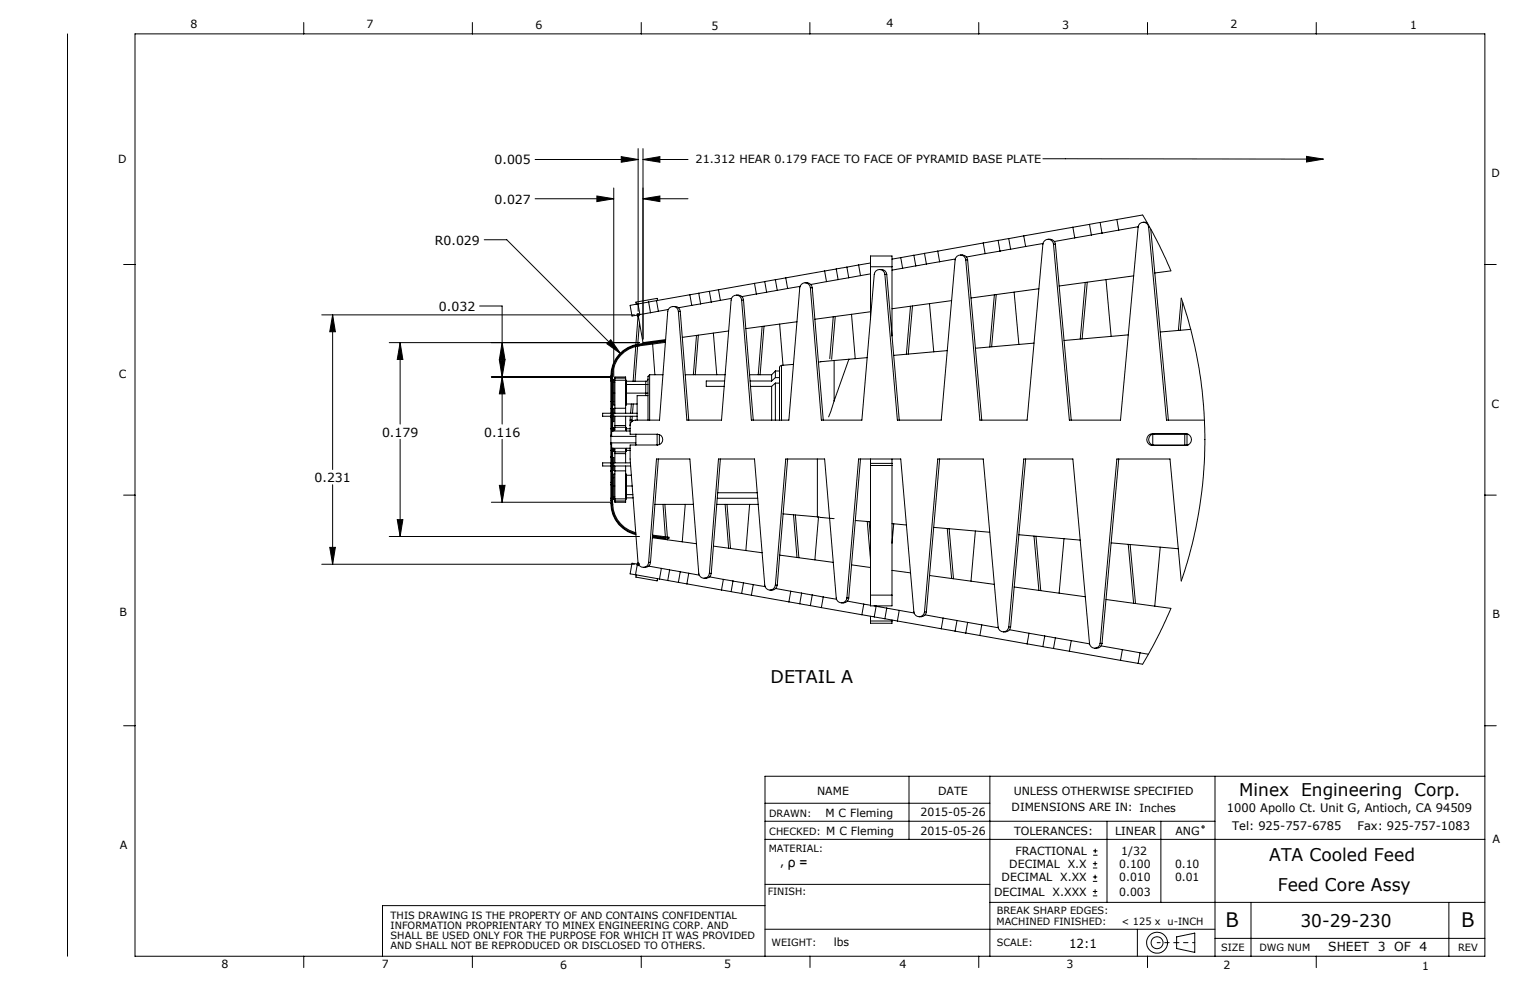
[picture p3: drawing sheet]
<svg xmlns="http://www.w3.org/2000/svg" width="432mm" height="279mm" viewBox="0 0 432 279" stroke-linecap="round" stroke-linejoin="round" font-family="sans-serif">
<g fill="none" stroke="#000" stroke-width=".28">
<path d="M19 9.6v260.3M38.1 9.6h381v260.3h-381zM85.7 6.3v3.3M133.3 6.3v3.3M181 6.3v3.3M228.6 6.3v3.3M276.2 6.3v3.3M323.8 6.3v3.3M371.5 6.3v3.3M151 56.1h22.2M151 45h29.1M168.5 55.3l4.7 .8-4.7 .8z"/>
<path d="M173.2 53.1v53.2M175.3 44.2l4.8 .8-4.8 .8zM180.1 41.9v45.9M181.5 56.1h12.7M181.5 41.9v53.8M181.5 45h12.7M181.5 45l4.7-.8v1.6zM181.5 56.1l4.7-.8v1.6zM294.3 44.8l79.2 .1M368.7 44.1l4.8 .8-4.8 .8zM34.9 74.6h3.2M136.7 67.7h6.3l32.2 32.1"/>
<path d="M212.9 80l.6 3M212.9 80l-10.1 1.8M215.8 79.5l.6 3M215.8 79.5l-2.9 .5M218.8 79l-3 .5M218.8 79l.6 3M221.8 78.4l.5 3M221.8 78.4l-3 .6M227.2 79.8a1.65 1.65 0 0 1 2 1.4M232.7 76.5l.6 3M232.7 76.5l-10.9 1.9M233.3 79.5l-4.5 .8"/>
<path d="M236 75.9l.5 3M236 75.9l-3.3 .6M236.5 78.9l-3.2 .6M239 75.4l-3 .5M239 75.4l.5 3M239.5 78.4l-3 .5M242.3 74.8l.6 3M242.3 74.8l-3.3 .6M242.9 77.8l-3.4 .6M245.7 75.3v-3.1h6v3.1M245.7 75.3v14.9M245.7 75.3h6"/>
<path d="M245.7 77.3l-2.8 .5M245.7 74.2l-3.4 .6M248.2 76.1a1.65 1.65 0 0 1 2.1 1.3M249.7 77.4a1.5 1.5 0 0 0-1.5-1.3 1.5 1.5 0 0 0-1.5 1.3l-3.5 41.2h-11.4l-3.1-37.4M249.7 77.4h.6M250.3 77.4l3.5 41.2M251.7 75.3v19.5M254.2 72.7l.5 3M254.2 72.7l-2.5 .4M254.7 75.7l-3 .5M257.9 72l.5 3M257.9 72l-3.7 .7"/>
<path d="M258.4 75l-3.7 .7M260.9 71.5l-3 .5M260.9 71.5l.5 3M261.4 74.5l-3 .5M264.7 70.9l.5 3M264.7 70.9l-3.8 .6M265.2 73.9l-3.8 .6M269.6 73.1l-4.4 .8M271.1 72a1.65 1.65 0 0 1 2 1.3M272.6 73.3a1.5 1.5 0 0 0-1.5-1.3 1.5 1.5 0 0 0-1.5 1.3l-4 45.3h-12.3l-3.6-41.2M272.6 73.3h.5M273.1 73.3l4 45.3"/>
<path d="M277.5 68.6l.5 3M277.5 68.6l-12.8 2.3M278 71.6l-5.2 .9M281.7 67.8l.5 3.1M281.7 67.8l-4.2 .8M282.2 70.9l-4.2 .7M284.7 67.3l-3 .5M284.7 67.3l.5 3M285.2 70.3l-3 .6M288.9 66.6l.6 3M288.9 66.6l-4.2 .7M289.5 69.6l-4.3 .7"/>
<path d="M294.4 68.7l-4.9 .9M295.8 67.5a1.66 1.66 0 0 1 2.1 1.4M297.3 68.9a1.5 1.5 0 0 0-1.5-1.4 1.5 1.5 0 0 0-1.5 1.4l-4.4 49.7h-13.4l-3.9-45.3M297.3 68.9h.6M297.9 68.9l4.4 49.7M302.8 64.1l.5 3M302.8 64.1l-13.9 2.5M303.3 67.1l-5.7 1.1M306.3 79.7l-1.4 16M306.8 79.7l-1.4 15.9M307.5 63.3l.5 3M307.5 63.3l-4.7 .8"/>
<path d="M308 66.3l-4.7 .8M310.5 62.8l-3 .5M310.5 62.8l.5 3M311 65.8l-3 .5M312.1 78.9l1.5 16M315.2 61.9l7.3-1.2 4.8 8.7 3.1 7M315.2 61.9l.5 3M315.2 61.9l-4.7 .9M315.7 64.9l-4.7 .9M319.9 77.9l-21 2.8M321.2 64l-5.5 .9M322.7 62.7l1 .1"/>
<path d="M324.2 64.1a1.49 1.49 0 0 0-1.5-1.4 1.49 1.49 0 0 0-1.5 1.4l-5 54.5h-14.4l-4.5-49.7M324.2 64.1l5 54.5h10.7M324.2 64.1h.2M324.8 64.7l4.9 53.9M330.4 76.4l-4.5 .6M419.1 74.6h3.2M90.8 88.9h88.3M93.9 88.9l.8 4.7h-1.6zM93.9 88.9v43.6M109.9 96.7h70.6M112.9 96.7l.8 4.8h-1.6zM112.9 96.7v23"/>
<path d="M135.4 86.4h6.3v33.3M141.7 96.7l.8 4.8h-1.6zM172.4 95.9l2.8 3.9-3.9-2.8zM179.4 97.8l-.7 9.8M179.6 88.9h1M179.7 88.5l.7 .7M180 97.7l-.8 9.9M180.1 89.4l-.6 7.9M180.1 85.8l.5 3M180.1 85.8l-2.3 .4 .6 3 2.2-.4M180.1 89.4h.1M180.1 88.4v1"/>
<path d="M180.1 88.9l1.4 7.8 6.4-.9M180.1 89v.4M180.3 97.3a8.8 8.8 0 0 0-7.7 8.4M180.3 97.3v.3M180.3 97.6a8.5 8.5 0 0 0-7.4 8.1M180.4 88.5l-.7 .7M180.5 91l-.5 6.2M182.4 96.8a10.9 10.9 0 0 0-7.8 3.3 9.3 9.3 0 0 0-2.2 6.8M182.4 96.8l.1 .2M182.8 96.8h-.4M182.8 96.8l.1 .2M183.1 85.2l-3 .6"/>
<path d="M183.1 85.2l.5 3.1M183.6 88.3l-3 .5M183.9 96.6l-1.1 .2M183.9 96.6v.2M184.1 96.3l.1 .3M184.2 97.1l.6 8.7M185.3 84.8l.5 3M185.6 84.8l-.1-.6-6 1.1 .1 .6M185.8 87.8l-2.2 .5M186.3 96.3v.2M186.3 96.3l-2.4 .3M187.8 96.6l-7.5 1"/>
<path d="M187.8 96.2l-1.5 .1M187.8 96.3l-7.5 1M188.6 87.3l-2.8 .5M190 86.5a1.59 1.59 0 0 1 2 1.4M191.5 87.9a1.5 1.5 0 0 0-1.5-1.4 1.5 1.5 0 0 0-1.5 1.4l-2.4 30.7h-6.7a1.57 1.57 0 0 0-1.6 1.5M191.5 87.9h.5M192 87.9l2.4 30.7M194.7 83.2l.5 3M194.7 83.2l-11.6 2M195.2 86.2l-3.7 .7M196.6 94.7l-.9 11.1M197.1 94.6l-.9 11.2"/>
<path d="M197.2 82.8l.5 3M197.2 82.8l-2.5 .4M197.7 85.8l-2.5 .4M200.2 82.2l-3 .6M200.2 82.2l.5 3M200.7 85.2l-3 .6M201.3 94l1 11.8M202.8 81.8l.5 3M202.8 81.8l-2.6 .4M205.6 93.4l-13.1 1.8M206.4 84.2l-5.7 1M207.8 83.3a1.62 1.62 0 0 1 2 1.4"/>
<path d="M209.3 84.7a1.48 1.48 0 0 0-1.5-1.4 1.48 1.48 0 0 0-1.5 1.4l-2.7 33.9h-9.7l-2.4-30.7M209.3 84.7h.5M209.8 84.7l2.8 33.9M213.5 83l-4.1 .7M215.1 92.1l-1.1 13.7M215.6 92.1l-1.1 13.7M216.4 82.5l-2.9 .5M219.4 82l-3 .5M220 91.5l1 11.6M222.3 81.4l-2.9 .6M224.9 90.8l-14.4 1.9M225.8 80.8l-3.5 .6"/>
<path d="M228.7 81.2a1.5 1.5 0 0 0-1.5-1.4 1.5 1.5 0 0 0-1.5 1.4l-3.1 37.4h-10.5l-2.8-33.9M228.7 81.2h.5M229.2 81.2l3.1 37.4M235.2 89.4l-1 11.8M235.7 89.3l-1 12.1M240.3 88.7l1.1 12.5M245.7 88l-15.7 2.1M257 86.4l-1.2 13.6M257.5 86.4l-1.2 13.5M262.3 85.7l1.2 13.6M267.3 99l-15.1 1.3M268.6 84.8l-16.9 2.3"/>
<path d="M280.6 83.2l-1.3 14.7M281.2 83.1l-1.3 14.8M286.2 82.4l1.3 14.8M291.8 96.8l-16.5 1.5M293.2 81.5l-19.2 2.6M318.4 94.5l-18.1 1.6M333.4 84.1l-.8 9.2M333.4 84.1l2.7 8.9 1.6 7.3 1.6 9.8 .6 8.6 .1 9.9-.6 8.4-1.1 7.6-1.7 8.3-1.6 6-1.6 5.1-3.2-34.5h-15l-4.7 52.1M333.8 85.4l-.7 7.8M336.1 93l-8.7 .7M138.7 106.4h33.8M140.9 101.6h1.6l-.8 4.8z"/>
<path d="M141.7 106.4l.8 4.8h-1.6zM172.4 117.4v.5M172.4 115.3v2.1M172.4 107.5v5.8M172.4 106.9v.6M172.4 116.6h-2.3v.9h2.3M172.4 115.3h.2M172.4 113.3h.2M172.4 113.3v2M172.4 117.9v3.1M172.4 117.9h.2M172.4 117.4h.2"/>
<path d="M172.4 107.5h.2M172.4 106.9h.2M172.6 106.1v1.3M172.6 105.7v.4M172.6 107.4v13.5M172.6 107.4h.3M172.6 106.1h.3M172.6 105.7h.3M172.9 115.3h.3v3.7h-.3M172.9 106.1v1.3M172.9 107.2l.3 .1M172.9 113.3h.3"/>
<path d="M172.9 107.4v13.5M172.9 105.7v.4M173.2 110.9v3.4h.3M173.2 107.3h3.6v.6M173.2 107.3v.6M173.2 107.9v3M173.2 116.6h6.6M173.2 117.5h6.6M173.2 110.9h.3M173.2 107.9h.3M173.5 115.2v1.4M173.5 117.5v2.6"/>
<path d="M173.5 106.7v8.5M173.5 106.7v-.3h3.1v.3M173.5 115.2h3.1M173.5 106.7h3.1M176.6 115.2v1.4M176.6 117.5v2.6M176.6 106.7v8.5M176.6 110.9h6.3M176.6 107.9h.2M176.8 107.9v6.4h-.2M176.8 114h3M176.8 108.5h5.4"/>
<path d="M176.8 107.6h5.4M177.8 118.6v4h7.7a1.52 1.52 0 0 1 1.5 1.5 1.52 1.52 0 0 1-1.4 1.5h-7.8v3.9l2.3 29.2a1.5 1.5 0 0 0 1.5 1.4 1.5 1.5 0 0 0 1.5-1.4M177.8 118.6h.6M177.9 117.5l-.1 1.1M178.2 114l-.2 2.6M178.4 118.6v.3M178.4 117.5v1.1M178.7 114l-.2 2.6M182.2 108.5h.7M182.2 107.6v.9M182.2 108.5v3.2M182.9 107l-.2 .4-.5 .2"/>
<path d="M182.9 111.7h-3.1v6.9M183.3 105.8v12.8M183.3 105.8l-.4 .4v12.4M183.3 105.8h3.8M193.4 105.8h11.2M204.5 107.5h-5.2v1.5h5.1M211.6 105.8h6.2M211.7 107.5h6.1M211.8 109h6M217.8 109v9.6M217.8 105.8v1.7M218.8 108.1v10.5"/>
<path d="M218.8 104.7v1.9M218.8 104.7h1.2M218.8 104.7l-1 1.1M218.8 108.1h1.2M218.8 108.1l-1 .9M218.8 106.6h1.2M218.8 106.6l-1 .9M220.6 103.1l-.4 .2-.2 .5v14.8M220.6 103.1v15.5M223.9 102.8l-3.3 .3M235.4 101.7l-4.4 .5M235.4 113.1l-1.5 4.6"/>
<path d="M235.4 101.7v11.4M239.6 101.4l-4.2 11.7M239.6 101.4l-4.2 .3M244.8 100.9l-5.2 .5M34.9 139.7h3.2M93.9 136.8v22.4M112.9 124v27.4M140.9 137h1.6l-.8 4.7zM141.7 124v17.7M172.4 125h7.1M172.4 123.2h7.1M172.4 125v2.1"/>
<path d="M172.4 121v2.2M172.4 129.1v3.7M172.4 132.8v.2M172.4 136.8v3.8M172.4 136.1v.7M172.4 129v.1M172.4 130.6h-2.3v.9h2.3M172.4 127.1h.2M172.4 121h.2M172.4 132.8h.2M172.4 129.1h.2M172.4 123.2v1.8"/>
<path d="M172.4 127.1v1.9M172.4 133v3.1M172.4 133h.2M172.4 136.1h.2M172.4 136.8h.2M172.4 129h.2M172.6 121.6h5.2M172.6 126.5h5.2M172.6 126.5v.7M172.6 120.9v.7M172.6 121.6v1.6M172.6 125v1.5"/>
<path d="M172.6 127.2v13.5M172.6 121.6h.3M172.6 126.5h.3M172.6 127.2h.3M172.6 120.9h.3M172.9 126.5v.7M172.9 120.9v.7M172.9 129.1h.3v3.7h-.3M172.9 127.1h.3M172.9 121h.3M172.9 134.8h.3M172.9 121.6h.1"/>
<path d="M172.9 127.2v13.5M172.9 126.5h.1M173.2 126.8v.6h.3M173.2 121.3v.3M173.2 126.5v.3M173.2 137.2v3M173.2 130.6h4.7M173.2 131.5h4.8M173.2 126.8h.3v.7M173.2 137.2h.3M173.5 127.5v.5M173.5 120.1v.5"/>
<path d="M173.5 120.7h-.3v.6M173.5 128v2.6M173.5 131.5v1.4M173.5 133.8h-.3v3.4M173.5 120.6h3.1M173.5 127.5h3.1M173.5 120.6v.7h-.3M173.5 132.9v7.9M173.5 128h3.1M173.5 120.1h3.1M173.5 132.9h3.1M176.6 127.5v.5"/>
<path d="M176.6 120.1v.5M176.6 120.7h.2v.6M176.6 128v2.6M176.6 131.5v1.4M176.6 133.8h.2v6.4M176.6 120.6v.7h.2M176.6 132.9v7.9M176.6 137.2h1.8M176.8 126.8v.6h-.2M176.8 127.1h1M176.8 121h1M176.8 134.1h1.4"/>
<path d="M176.8 126.8h-.2v.7M176.8 121.3v.3M176.8 126.5v.3M176.8 139.6h1.8M179.5 122.6v3M185.5 122.6v3M185.8 129.5l-2.2 29.2M186.1 122.7v2.8M202.5 139.1h11.2M203.3 129.5l-2.6 32.3M222.3 129.5l-2.9 35.6M230.7 129.5v16.4"/>
<path d="M242.9 129.5l-3.4 39.3M245.7 130.8v.6M245.7 129.5v1.3M245.7 131.4h6M245.7 131.4v36.6M245.7 130.8h6M251.7 130.8v.6M251.7 129.5v1.3M251.7 131.4v36.6M265.2 129.5l-3.8 43.2M289.5 129.5l-4.3 47.5M315.7 129.5l-4.7 52.1"/>
<path d="M324.1 122.9l1.2-.5h9.3a1.68 1.68 0 0 1 1.7 1.7 1.68 1.68 0 0 1-1.7 1.6h-9.3a1.68 1.68 0 0 1-1.5-1 1.68 1.68 0 0 1 .3-1.8zM325.2 122.6h10.1M325.2 125.6h10.1M325.3 122.6v3M325.8 122.4a1.68 1.68 0 0 0-1.6 1.7 1.68 1.68 0 0 0 1.6 1.6M334.4 122.6v3M335 122.6v3M419.1 139.7h3.2M90.8 159.2h88.3M93.1 154.5h1.6l-.8 4.7zM109.9 151.4h70.6M112.1 146.6h1.6l-.8 4.8z"/>
<path d="M138.7 141.7h33.8M172.4 140.6v.6M172.4 141.2a9.1 9.1 0 0 0 7.1 9.7M172.4 140.6h.2M172.4 141.2h.2M172.6 140.7v1.3M172.6 142.5a8.9 8.9 0 0 0 6.9 8.2M172.6 142v.5M172.6 140.7h.3M172.6 142h.3M172.9 140.7v1.3M172.9 142v.5"/>
<path d="M172.9 142.5a8.5 8.5 0 0 0 6.5 7.9M172.9 142.5h-.3M173.2 140.2v.6M173.2 140.8l-.3 .1M173.2 140.8h.3M173.2 140.2h.3M173.5 140.8v.6M173.5 141.4v.3h3.1v-.3M173.5 140.8h3.1M173.5 141.4h3.1M176.6 140.8v.6M176.6 140.2h.2"/>
<path d="M176.8 140.2v.6h-.2M176.8 140.5h1.9M179.6 159.2h1M179.7 158.9l.7 .7M179.9 159.2l-1.5-.2-.6 3 1.6 .2M179.9 159.2l-.5 3M179.9 159.2l.3 .1M180.1 158.8v1M180.1 159.1v.1M180.4 158.9l-.7 .7M183.1 158.7l2.2-29.2h9.4l2.5 32.3a1.5 1.5 0 0 0 1.5 1.4 1.5 1.5 0 0 0 1.5-1.4M183.1 159.8l3.6 .6"/>
<path d="M183.1 158.7h.5M183.6 158.7a1.56 1.56 0 0 1-2 1.4M184.1 151.8l12.5 1.7M184.2 151.5l2.1 .3M184.2 151l4.6 .6v.3l-4.6-.6M184.8 142.3h10.9M186.3 151.8l1.5 .2M186.3 151.6v.2M187.1 142.3l.7 9.2M187.6 142.3l.7 9.3M187.8 152l.1 .3M187.9 151.8l-.1 .2"/>
<path d="M188.3 151.9l.1 .5M193.4 142.3l-.9 10.6M201.3 154.1l13.8 1.9M202.3 142.3h11.7M202.4 140.6h11.5M204.6 142.3l1 12.4M205.2 142.3l1 12.5M211.6 142.3l-1.1 13.1M220 156.7l15.2 2M221 145l9.7 .9M223.9 145.3l1 12M224.5 145.3l1 12.1"/>
<path d="M230.7 145.9l4.7 .5M231 145.9l-1 12.1M240.3 159.4l5.4 .8M241.4 146.9l4.3 .3M244.8 147.2l.9 10.7M245.3 147.2l.4 4.5M251.7 147.8l4.1 .4M252.2 147.8l-.5 5.5M263.5 148.8l15.8 1.4M267.3 149.2l1.3 14.1M267.9 149.2l1.2 14.1M275.3 149.9l-1.3 14.1"/>
<path d="M287.5 150.9l17.4 1.5M291.8 151.3l1.4 15.3M292.4 151.3l1.3 15.4M300.3 152l-1.4 15.4M313.6 153.2l19 1.7M318.4 153.6l1.5 16.7M318.9 153.7l1.6 16.6M327.4 154.4l-1.5 16.7M179.4 162.2l6.7 1.2M179.6 162.3l-.1 .6 6 1 .1-.6M186.1 163.4l2.4 .4M186.7 160.4l-.6 3"/>
<path d="M186.7 160.4l2.3 .4M188.5 163.8l3 .6M189 160.8l3 .6M189 160.8l-.5 3M191.5 164.4l12.1 2.1M192 161.4l5.3 .9M192 161.4l-.5 3M194.4 161.8l-.5 3M200.2 161.8l2.6-32.3h10.1l2.9 35.6a1.5 1.5 0 0 0 1.5 1.4 1.5 1.5 0 0 0 1.5-1.4M200.2 161.8h.5M200.2 162.8l4 .7M200.7 161.8a1.57 1.57 0 0 1-2 1.4"/>
<path d="M203.6 166.5l2.7 .5M204.2 163.5l-.6 3M204.2 163.5l2.7 .5M206.3 167l3 .5M206.9 164l2.9 .5M206.9 164l-.6 3M209.3 167.5l13.3 2.4M209.8 164.5l-.5 3M209.8 164.5l2.8 .5M212.6 165l-.5 3M212.6 165l3.3 .6M218.8 165.1l3-35.6h10.9l3.3 39.3a1.5 1.5 0 0 0 1.5 1.3 1.5 1.5 0 0 0 1.5-1.3"/>
<path d="M218.8 165.1h.6M218.9 166.1l4.3 .8M219.4 165.1a1.67 1.67 0 0 1-2.1 1.4M222.6 169.9l3.1 .5M223.2 166.9l-.6 3M223.2 166.9l3 .5M225.7 170.4l3 .5M226.2 167.4l3 .5M226.2 167.4l-.5 3M228.7 170.9l3.1 .6M229.2 167.9l-.5 3M229.2 167.9l3.1 .6"/>
<path d="M231.8 171.5l11.4 2M232.3 168.5l-.5 3M232.3 168.5l3.8 .6M239 168.8l3.3-39.3h11.9l3.7 43.2a1.5 1.5 0 0 0 1.5 1.4 1.5 1.5 0 0 0 1.5-1.4M239 168.8h.5M239.1 169.7l4.7 .8M239.5 168.8a1.61 1.61 0 0 1-2 1.3M243.2 173.5l3.5 .6M243.8 170.5l-.6 3M243.8 170.5l1.9 .3M245.7 168v3h6v-3M245.7 175.3v.6h6v-.6"/>
<path d="M245.7 168h6M245.7 173.9v1.4M245.7 175.3h6M246.7 171l.6 .1M246.7 174.1l3 .5M247.3 171.1l3 .5M247.3 171.1l-.6 3M249.7 174.6l3.6 .7M250.3 171.6l-.6 3M250.3 171.6l3.5 .7M251.7 175v.3M251.7 161l5.3 .7"/>
<path d="M253.3 175.3l12.3 2.1M253.8 172.3l-.5 3M253.8 172.3l4.2 .7M260.9 172.7l3.8-43.2h12.8l4.2 47.5a1.5 1.5 0 0 0 1.5 1.3 1.5 1.5 0 0 0 1.5-1.3M260.9 172.7h.5M261.1 173.5l5.1 .9M261.4 172.7a1.61 1.61 0 0 1-2 1.4M262.3 162.4l18.3 2.5M265.6 177.4l4 .7M266.2 174.4l-.6 3M266.2 174.4l3.9 .7M269.6 178.1l3 .5"/>
<path d="M270.1 175.1l3 .5M270.1 175.1l-.5 3M272.6 178.6l17.3 3.1M273.1 175.6l-.5 3M273.1 175.6l4 .8M277.1 176.4l4.6 .8M277.1 176.4l-.6 3M284.7 177l4.2-47.5h13.9l4.7 52.1a1.5 1.5 0 0 0 1.5 1.4 1.5 1.5 0 0 0 1.5-1.4M284.7 177h.5M284.9 177.7l5.5 1M285.2 177a1.62 1.62 0 0 1-2 1.3M286.2 165.7l20.1 2.7"/>
<path d="M290.4 178.7l4.5 .8M290.4 178.7l-.5 3M294.9 179.5l3 .5M294.9 179.5l-.6 3M312.1 169.2l18.3 2.5M330.4 171.7l-3.1 6.8-4.8 9-1.3-.3M289.9 181.7l4.4 .8M294.3 182.5l3 .5M297.3 183l4.5 .8M297.9 180l-.6 3M297.9 180l4.4 .8M301.8 183.8l14.4 2.6"/>
<path d="M302.3 180.8l-.5 3M302.3 180.8l5.2 .9M310.5 181.6h.5M310.7 182.3l6.1 1M311 181.6a1.62 1.62 0 0 1-2 1.4M316.2 186.4l5 .8M316.8 183.3l-.6 3.1M316.8 183.3l4.9 .9M321.7 184.2l2.4 .4M321.7 184.2l-.5 3M34.9 204.8h3.2M256.5 219.1v17.8"/>
<path d="M279.4 219.1v50.8M342.9 219.1v50.8M419.1 204.8h3.2M419.1 219.1h-203.2v50.8M215.9 236.9h203.2M215.9 231.8h127M215.9 226.7h63.5M309.1 239.5v1.3M312.4 231.8v22.9M327.6 231.8v22.9M215.9 255.6h-108v14.3M215.9 249.6h63.5"/>
<path d="M279.4 254.7h139.7M308.4 252.8h1.3M308.4 251.6h1.3M308.4 245h1.3M308.4 243.7h1.3M308.4 248.7h1.3M308.4 247.5h1.3M308.5 241.4h1.2M308.5 240.1h1.2M309.1 243.1v1.2M309.1 246.9v1.2M309.1 251v1.2"/>
<path d="M353.1 254.7v15.2M408.9 254.7v15.2M85.7 269.9v3.2M133.3 269.9v3.2M181 269.9v3.2M215.9 262.3h127M276.2 269.9v3.2M321 262.3v7.6M323.8 269.9v3.2M332.1 264.4l5.1-1.1v5.5l-5.1-1.1zM342.9 264.8h76.2M371.5 269.9v3.2"/>
<circle cx="339.5" cy="233.4" r=".31"/>
<circle cx="326.5" cy="266.1" r="1.68"/>
<circle cx="326.6" cy="266.1" r="2.96"/>
</g>
<path d="M228.6 269.9v3.2" fill="none" stroke="#000" stroke-width=".28" stroke-dasharray="15.2 1.3 1.3 1.3"/>
<path d="M326.6 266h5.5" fill="none" stroke="#000" stroke-width=".28" stroke-dasharray="15.2 1.3 1.3 1.3" stroke-dashoffset="14.4"/>
<path d="M332.1 266h5.1" fill="none" stroke="#000" stroke-width=".28" stroke-dasharray="15.2 1.3 1.3 1.3" stroke-dashoffset="14.6"/>
<g fill="#000">
<path d="M368.7 44.1l4.8 .8-4.8 .8z"/>
<path d="M93.9 88.9l.8 4.7h-1.6zM93.1 154.5h1.6l-.8 4.7zM181.5 45l4.7-.8v1.6zM175.3 44.2l4.8 .8-4.8 .8z"/>
<path d="M112.9 96.7l.8 4.8h-1.6zM112.1 146.6h1.6l-.8 4.8zM172.4 95.9l-1.1 1.1 3.9 2.8zM181.5 56.1l4.7-.8v1.6zM168.5 55.3l4.7 .8-4.7 .8zM141.7 106.4l.8 4.8h-1.6zM140.9 137h1.6l-.8 4.7zM140.9 101.6h1.6l-.8 4.8zM141.7 96.7l.8 4.8h-1.6z"/>
</g>
<g font-size="5.6">
<text x="345.8" y="261.6">B</text>
<text x="412.4" y="261.6">B</text>
</g>
<g font-size="4.9">
<text x="217.5" y="192.9">DETAIL A</text>
<text x="349.8" y="224.5">Minex Engineering Corp.</text>
<text x="358.2" y="243.1">ATA Cooled Feed</text>
<text x="360.6" y="251.4">Feed Core Assy</text>
<text x="367" y="261.6">30-29-230</text>
</g>
<text font-size="3.9" x="222.4" y="244.6">ρ =</text>
<g font-size="3.5">
<text x="139.6" y="46.4">0.005</text>
<text x="139.6" y="57.5">0.027</text>
<text x="122.7" y="69">R0.029</text>
<text x="123.9" y="87.7">0.032</text>
<text x="107.8" y="123.2">0.179</text>
<text x="136.6" y="123.2">0.116</text>
<text x="88.8" y="136">0.231</text>
<text x="301.7" y="267.5">12:1</text>
<text x="374.9" y="268.5">SHEET 3 OF 4</text>
</g>
<g font-size="3.3">
<text x="346.3" y="229.1">1000 Apollo Ct. Unit G, Antioch, CA 94509</text>
<text x="347.7" y="234.4">Tel: 925-757-6785</text>
<text x="383.1" y="234.4">Fax: 925-757-1083</text>
</g>
<g font-size="3.2">
<text x="53.8" y="7.9">8</text>
<text x="103.4" y="7.9">7</text>
<text x="151.2" y="8.1">6</text>
<text x="200.8" y="8.4">5</text>
<text x="250.2" y="7.7">4</text>
<text x="299.8" y="8.2">3</text>
<text x="347.2" y="7.9">2</text>
<text x="397.9" y="8.3">1</text>
<text x="33.3" y="46.1">D</text>
<text x="196.3" y="46">21.312 HEAR 0.179 FACE TO FACE OF PYRAMID BASE PLATE</text>
<text x="420.9" y="49.9">D</text>
<text x="33.5" y="106.8">C</text>
<text x="420.9" y="115.2">C</text>
<text x="33.7" y="173.8">B</text>
<text x="421.2" y="174.3">B</text>
<text x="230.6" y="224.3">NAME</text>
<text x="264.7" y="224.3">DATE</text>
<text x="286.1" y="224.3">UNLESS OTHERWISE SPECIFIED</text>
<text x="233" y="230.6">M C Fleming</text>
<text x="259.8" y="230.4">2015-05-26</text>
<text x="285.5" y="229">DIMENSIONS ARE IN: Inches</text>
<text x="33.8" y="239.5">A</text>
<text x="259.8" y="235.5">2015-05-26</text>
<text x="286.2" y="235.5">TOLERANCES:</text>
<text x="314.7" y="235.5">LINEAR</text>
<text x="331.7" y="235.5">ANG</text>
<text x="421.2" y="237.9">A</text>
<text x="220.2" y="244.5">,</text>
<text x="284.8" y="245">DECIMAL X.X</text>
<text x="286.6" y="241.4">FRACTIONAL</text>
<text x="315.9" y="245">0.100</text>
<text x="316.5" y="241.4">1/32</text>
<text x="331.6" y="245">0.10</text>
<text x="282.7" y="248.7">DECIMAL X.XX</text>
<text x="315.9" y="248.7">0.010</text>
<text x="331.6" y="248.7">0.01</text>
<text x="280.5" y="252.8">DECIMAL X.XXX</text>
<text x="315.9" y="252.8">0.003</text>
<text x="235.3" y="267.1">lbs</text>
<text x="62.5" y="273.1">8</text>
<text x="107.8" y="273.2">7</text>
<text x="158.1" y="273.5">6</text>
<text x="204.3" y="273.1">5</text>
<text x="253.9" y="273.2">4</text>
<text x="301" y="273.3">3</text>
<text x="345.3" y="273.5">2</text>
<text x="401.3" y="273.7">1</text>
</g>
<g font-size="2.8">
<text x="217.1" y="230.6">DRAWN:</text>
<text x="217.1" y="235.7">CHECKED: M C Fleming</text>
<text x="216.9" y="240.3">MATERIAL:</text>
<text x="216.7" y="252.6">FINISH:</text>
<text x="281.3" y="257.9">BREAK SHARP EDGES:</text>
<text x="110.2" y="259.3">THIS DRAWING IS THE PROPERTY OF AND CONTAINS CONFIDENTIAL</text>
<text x="110.2" y="262.2">INFORMATION PROPRIENTARY TO MINEX ENGINEERING CORP. AND</text>
<text x="281.2" y="261">MACHINED FINISHED:</text>
<text x="316.5" y="261">&lt; 125 x u-INCH</text>
<text x="110.2" y="265">SHALL BE USED ONLY FOR THE PURPOSE FOR WHICH IT WAS PROVIDED</text>
<text x="110.2" y="267.8">AND SHALL NOT BE REPRODUCED OR DISCLOSED TO OTHERS.</text>
<text x="217.7" y="267.1">WEIGHT:</text>
<text x="281.3" y="267.1">SCALE:</text>
<text x="344.7" y="268.5">SIZE</text>
<text x="355.4" y="268.5">DWG NUM</text>
<text x="411.5" y="268.5">REV</text>
</g>
</svg>
